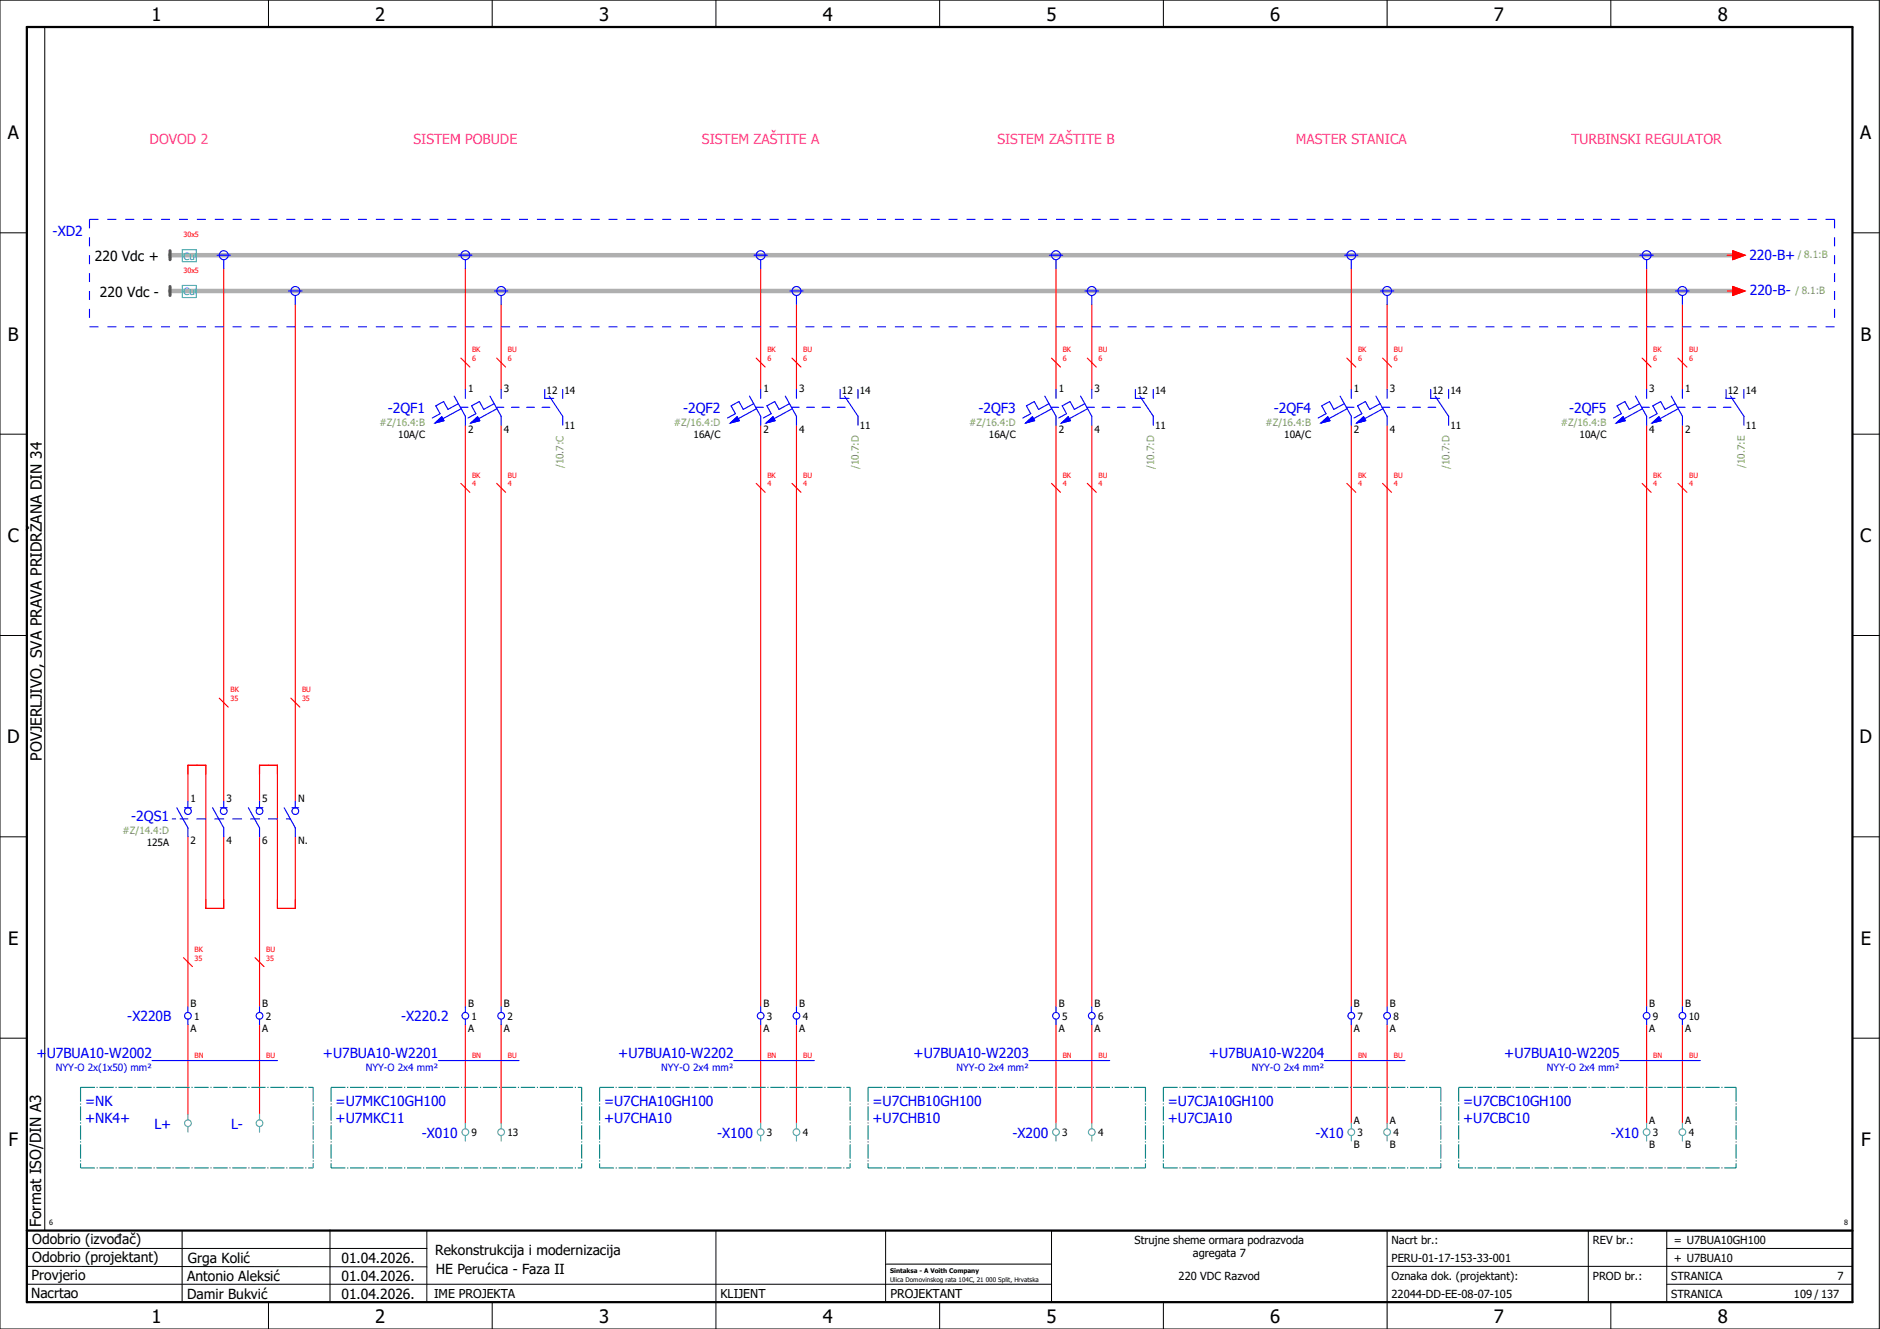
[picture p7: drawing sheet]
<svg xmlns="http://www.w3.org/2000/svg" width="420mm" height="297mm" viewBox="0 0 420 297" stroke-linecap="round" stroke-linejoin="round" font-family="sans-serif">
<g fill="none" stroke="#000" stroke-width=".22">
<path d="M0 0h420v297h-420zM10 6v269M60 0v6M110 0v6M160 0v6M210 0v6M260 0v6M310 0v6M360 0v6M0 52h6M414 52h6M0 97h6"/>
<path d="M414 97h6M0 142h6M414 142h6M414 176.3v87.4M0 187h6M414 187h6M0 232h6M414 232h6M6 279h89.4M40.7 275v16M73.7 274.9v16M95.4 275.1v16"/>
<path d="M160 275v22M197.9 275.1v16M310 275v22M355 275v16M372.5 279h41.5M372.5 275v16M414 275h-179v16M6 283l89.4 .1M6 287h229M60 291v6M110 291v6M197.9 282.5h37.1"/>
<path d="M210 291v6M260 291v6M310 283h104M360 291v6M372.5 287h41.5"/>
</g>
<path d="M6 6h408v285h-408zM6 275h408" fill="none" stroke="#000" stroke-width=".5"/>
<g fill="none" stroke="#f00" stroke-width=".25">
<path d="M386 57h1.3M387.3 56l2.7 1-2.7 1zM50 60v119M66 68v111M104 60v27M112 68v19M170 60v27M178 68v19M236 60v27M244 68v19M302 60v27M310 68v19"/>
<path d="M368 60v27M376 68v19M386 65h1.3M387.3 64l2.7 1-2.7 1zM103 80l2 2M104 95v130M111 80l2 2M112 95v130M169 80l2 2M170 95v130M177 80l2 2M178 95v130"/>
<path d="M235 80l2 2M236 95v130M243 80l2 2M244 95v130M301 80l2 2M302 95v130M309 80l2 2M310 95v130M367 80l2 2M368 95v130M375 80l2 2M376 95v130"/>
<path d="M103 108l2 2M111 108l2 2M169 108l2 2M177 108l2 2M235 108l2 2M243 108l2 2M301 108l2 2M309 108l2 2M367 108l2 2M375 108l2 2M49 156l2 2M65 156l2 2"/>
<path d="M42 179v-8h4v32h4v-16M58 179v-8h4v32h4v-16M42 187v38M58 187v38M41 214l2 2M57 214l2 2M42 229v20M58 229v20M104 229v22M112 229v22M170 229v22M178 229v22"/>
<path d="M236 229v22M244 229v22M302 229v22M310 229v22M368 229v22M376 229v22"/>
</g>
<path d="M38 57h350M38 65h350" fill="none" stroke="#afafaf" stroke-width="1"/>
<path d="M38 56v2M38 64v2" fill="none" stroke="#7f3f3f" stroke-width=".7"/>
<g fill="none" stroke="#00f" stroke-width=".25">
<path d="M48.5 57h3M50 58v2M102.5 57h3M104 58v2M168.5 57h3M170 58v2M234.5 57h3M236 58v2M300.5 57h3M302 58v2M366.5 57h3M368 58v2"/>
<path d="M64.5 65h3M66 66v2M110.5 65h3M112 66v2M176.5 65h3M178 66v2M242.5 65h3M244 66v2M308.5 65h3M310 66v2M374.5 65h3M376 66v2"/>
<path d="M97.2 94.5l1.5-1.4 .5 .9zM101.5 88.5l2.5 4.5v2M102.4 90.2l-2.3 1.3-1-1.8-1.7 1 1 1.8-1.8 .9M102.9 91h1.7M103.1 91.3l-4.1 2.3M104 87v2M105.2 94.5l1.5-1.4 .5 .9zM109.5 88.5l2.5 4.5v2M110.4 90.2l-2.3 1.3-1-1.8-1.7 1 1 1.8-1.8 .9M110.9 91h1.7M111.1 91.3l-4.1 2.3M112 87v2"/>
<path d="M114.3 91h1.7M117.7 91h1.7M121.2 91h1.7M121.7 87v2h2M122.8 88.5l3 4.5v2M125.8 87v2M163.2 94.5l1.5-1.4 .5 .9zM167.5 88.5l2.5 4.5v2M168.4 90.2l-2.3 1.3-1-1.8-1.7 1 1 1.8-1.8 .9M168.9 91h1.7M169.1 91.3l-4.1 2.3M170 87v2"/>
<path d="M171.2 94.5l1.5-1.4 .5 .9zM175.5 88.5l2.5 4.5v2M176.4 90.2l-2.3 1.3-1-1.8-1.7 1 1 1.8-1.8 .9M176.9 91h1.7M177.1 91.3l-4.1 2.3M178 87v2M180.3 91h1.7M183.7 91h1.7M187.2 91h1.7M187.8 87v2h2M188.7 88.5l3.1 4.5v2M191.7 87v2"/>
<path d="M229.2 94.5l1.5-1.4 .5 .9zM233.5 88.5l2.5 4.5v2M234.4 90.2l-2.3 1.3-1-1.8-1.7 1 1 1.8-1.8 .9M234.9 91h1.7M235.1 91.3l-4.1 2.3M236 87v2M237.2 94.5l1.5-1.4 .5 .9zM241.5 88.5l2.5 4.5v2M242.4 90.2l-2.3 1.3-1-1.8-1.7 1 1 1.8-1.8 .9M242.9 91h1.7M243.1 91.3l-4.1 2.3M244 87v2"/>
<path d="M246.3 91h1.7M249.7 91h1.7M253.2 91h1.7M253.7 87v2h2.1M254.7 88.5l3.1 4.5v2M257.8 87v2M295.2 94.5l1.5-1.4 .5 .9zM299.5 88.5l2.5 4.5v2M300.4 90.2l-2.3 1.3-1-1.8-1.7 1 1 1.8-1.8 .9M300.9 91h1.7M301.1 91.3l-4.1 2.3M302 87v2"/>
<path d="M303.2 94.5l1.5-1.4 .5 .9zM307.5 88.5l2.5 4.5v2M308.4 90.2l-2.3 1.3-1-1.8-1.7 1 1 1.8-1.8 .9M308.9 91h1.7M309.1 91.3l-4.1 2.3M310 87v2M312.3 91h1.7M315.7 91h1.7M319.2 91h1.7M319.8 87v2h1.9M320.8 88.5l3 4.5v2M323.8 87v2"/>
<path d="M361.2 94.5l1.5-1.4 .5 .9zM365.5 88.5l2.5 4.5v2M366.4 90.2l-2.3 1.3-1-1.8-1.7 1 1 1.8-1.8 .9M366.9 91h1.7M367.1 91.3l-4.1 2.3M368 87v2M369.2 94.5l1.5-1.4 .5 .9zM373.5 88.5l2.5 4.5v2M374.4 90.2l-2.3 1.3-1-1.8-1.7 1 1 1.8-1.8 .9M374.9 91h1.7M375.1 91.3l-4.1 2.3M376 87v2"/>
<path d="M378.3 91h1.7M381.7 91h1.7M385.2 91h1.7M385.7 87v2h2M386.8 88.5l3 4.5v2M389.7 87v2M42 179v1.5M50 179v1.5M58 179v1.5M66 179v1.5M38.5 183h.8M39.5 180.5l2.5 4.5v2"/>
<path d="M40.2 183h1.8M41.2 180.5h1.5M44 183h2M47.5 180.5l2.5 4.5v2M48 183h2M49.2 180.5h1.5M52 183h2M55.5 180.5l2.5 4.5v2M56 183h2M57.2 180.5h1.5M60 183h2M63.5 180.5l2.5 4.5v2"/>
<path d="M64 183h.9M65.3 180.5h1.5M34 237h28M42 225v1.3M42 227.8v1.2M58 225v1.3M58 227.8v1.2M98 237h18M104 225v1.3M104 227.8v1.2M112 225v1.3M112 227.8v1.2"/>
<path d="M164 237h18M170 225v1.3M170 227.8v1.2M178 225v1.3M178 227.8v1.2M230 237h18M236 225v1.3M236 227.8v1.2M244 225v1.3M244 227.8v1.2M296 237h18M302 225v1.3"/>
<path d="M302 227.8v1.2M310 225v1.3M310 227.8v1.2M362 237h18M368 225v1.3M368 227.8v1.2M376 225v1.3M376 227.8v1.2"/>
<circle cx="50" cy="57" r="1"/>
<circle cx="104" cy="57" r="1"/>
<circle cx="170" cy="57" r="1"/>
<circle cx="236" cy="57" r="1"/>
<circle cx="302" cy="57" r="1"/>
<circle cx="368" cy="57" r="1"/>
<circle cx="66" cy="65" r="1"/>
<circle cx="112" cy="65" r="1"/>
<circle cx="178" cy="65" r="1"/>
<circle cx="244" cy="65" r="1"/>
<circle cx="310" cy="65" r="1"/>
<circle cx="376" cy="65" r="1"/>
<circle cx="42" cy="181.3" r=".75"/>
<circle cx="50" cy="181.3" r=".75"/>
<circle cx="58" cy="181.3" r=".75"/>
<circle cx="66" cy="181.3" r=".75"/>
<circle cx="42" cy="227" r=".75"/>
<circle cx="58" cy="227" r=".75"/>
<circle cx="104" cy="227" r=".75"/>
<circle cx="112" cy="227" r=".75"/>
<circle cx="170" cy="227" r=".75"/>
<circle cx="178" cy="227" r=".75"/>
<circle cx="236" cy="227" r=".75"/>
<circle cx="244" cy="227" r=".75"/>
<circle cx="302" cy="227" r=".75"/>
<circle cx="310" cy="227" r=".75"/>
<circle cx="368" cy="227" r=".75"/>
<circle cx="376" cy="227" r=".75"/>
</g>
<g fill="#00f" stroke="#00f" stroke-width=".22">
<path d="M105.2 94.5l1.5-1.4 .5 .9z"/>
<path d="M97.2 94.5l1.5-1.4 .5 .9z"/>
<path d="M171.2 94.5l1.5-1.4 .5 .9z"/>
<path d="M163.2 94.5l1.5-1.4 .5 .9z"/>
<path d="M237.2 94.5l1.5-1.4 .5 .9z"/>
<path d="M229.2 94.5l1.5-1.4 .5 .9z"/>
<path d="M303.2 94.5l1.5-1.4 .5 .9z"/>
<path d="M295.2 94.5l1.5-1.4 .5 .9z"/>
<path d="M369.2 94.5l1.5-1.4 .5 .9z"/>
<path d="M361.2 94.5l1.5-1.4 .5 .9z"/>
</g>
<g fill="none" stroke="#007f7f" stroke-width=".25" stroke-dasharray="3.2 .4 .3 .4" stroke-linecap="butt">
<path d="M18 243h52M18 243v18M70 243v18M74 243h56M74 243v18M130 243v18M134 243h56M134 243v18M190 243v18M194 243h62M194 243v18M256 243v18"/>
<path d="M260 243h62M260 243v18M322 243v18M326 243h62M326 243v18M388 243v18M18 261h52M74 261h56M134 261h56M194 261h62M260 261h62M326 261h62"/>
</g>
<g fill="none" stroke="#52a5a5" stroke-width=".25">
<path d="M42 249v1.3M42 251.8v1.2M58 249v1.3M58 251.8v1.2M104 251v1.3M104 253.8v1.2M112 251v1.3M112 253.8v1.2M170 251v1.3M170 253.8v1.2M178 251v1.3M178 253.8v1.2"/>
<path d="M236 251v1.3M236 253.8v1.2M244 251v1.3M244 253.8v1.2M302 251v1.3M302 253.8v1.2M310 251v1.3M310 253.8v1.2M368 251v1.3M368 253.8v1.2M376 251v1.3M376 253.8v1.2"/>
<circle cx="42" cy="251" r=".75"/>
<circle cx="58" cy="251" r=".75"/>
<circle cx="104" cy="253" r=".75"/>
<circle cx="112" cy="253" r=".75"/>
<circle cx="170" cy="253" r=".75"/>
<circle cx="178" cy="253" r=".75"/>
<circle cx="236" cy="253" r=".75"/>
<circle cx="244" cy="253" r=".75"/>
<circle cx="302" cy="253" r=".75"/>
<circle cx="310" cy="253" r=".75"/>
<circle cx="368" cy="253" r=".75"/>
<circle cx="376" cy="253" r=".75"/>
</g>
<path d="M20 49h390M20 49v24M410 49v24M20 73h390" fill="none" stroke="#00f" stroke-width=".25" stroke-dasharray="2 2" stroke-linecap="butt"/>
<path d="M40.8 55.8h3v2.7h-3zM40.8 63.8h3v2.7h-3z" fill="none" stroke="#00bfff" stroke-width=".25"/>
<g fill="#f00" stroke="#f00" stroke-width=".22">
<path d="M387.3 56l2.7 1-2.7 1z"/>
<path d="M387.3 64l2.7 1-2.7 1z"/>
</g>
<g font-size="4.1">
<text x="33.9" y="4.7">1</text>
<text x="83.9" y="4.7">2</text>
<text x="133.9" y="4.7">3</text>
<text x="183.9" y="4.7">4</text>
<text x="233.9" y="4.7">5</text>
<text x="283.9" y="4.7">6</text>
<text x="333.9" y="4.7">7</text>
<text x="383.9" y="4.7">8</text>
<text x="1.8" y="31.2">A</text>
<text x="415.8" y="31.2">A</text>
<text x="1.8" y="76.2">B</text>
<text x="415.8" y="76.2">B</text>
<text x="1.8" y="121.2">C</text>
<text x="415.8" y="121.2">C</text>
<text x="1.6" y="166.2">D</text>
<text x="415.6" y="166.2">D</text>
<text x="1.8" y="211.2">E</text>
<text x="415.8" y="211.2">E</text>
<text x="1.9" y="256.2">F</text>
<text x="415.9" y="256.2">F</text>
<text x="33.9" y="295.7">1</text>
<text x="83.9" y="295.7">2</text>
<text x="133.9" y="295.7">3</text>
<text x="183.9" y="295.7">4</text>
<text x="233.9" y="295.7">5</text>
<text x="283.9" y="295.7">6</text>
<text x="333.9" y="295.7">7</text>
<text x="383.9" y="295.7">8</text>
</g>
<g font-size="3.4">
<text x="9.4" y="170" transform="rotate(-90 9.4 170)">POVJERLJIVO, SVA PRAVA PRIDRŽANA DIN 34</text>
<text x="9.2" y="274.3" transform="rotate(-90 9.2 274.3)">Format ISO/DIN A3</text>
</g>
<g font-size="3.1" fill="#f0f">
<text x="33.4" y="32.1">DOVOD 2</text>
<text x="92.4" y="32.1">SISTEM POBUDE</text>
<text x="156.9" y="32.1">SISTEM ZAŠTITE A</text>
<text x="222.9" y="32.1">SISTEM ZAŠTITE B</text>
<text x="289.6" y="32.1">MASTER STANICA</text>
<text x="351.2" y="32.1">TURBINSKI REGULATOR</text>
</g>
<g font-size="3.1" fill="#00f">
<text x="11.8" y="52.6">-XD2</text>
<text x="391" y="58.1">220-B+</text>
<text x="391.1" y="66">220-B-</text>
<text x="86.7" y="92.3">-2QF1</text>
<text x="152.7" y="92.3">-2QF2</text>
<text x="218.7" y="92.3">-2QF3</text>
<text x="284.7" y="92.3">-2QF4</text>
<text x="350.7" y="92.3">-2QF5</text>
<text x="29.3" y="183.5">-2QS1</text>
<text x="28.5" y="228.3">-X220B</text>
<text x="89.6" y="228.3">-X220.2</text>
<text x="8.2" y="236.4">+U7BUA10-W2002</text>
<text x="72.2" y="236.4">+U7BUA10-W2201</text>
<text x="138.2" y="236.4">+U7BUA10-W2202</text>
<text x="204.2" y="236.4">+U7BUA10-W2203</text>
<text x="270.2" y="236.4">+U7BUA10-W2204</text>
<text x="336.2" y="236.4">+U7BUA10-W2205</text>
<text x="19" y="247.1">=NK</text>
<text x="19" y="250.9">+NK4+</text>
<text x="75" y="247.1">=U7MKC10GH100</text>
<text x="75" y="250.9">+U7MKC11</text>
<text x="135" y="247.1">=U7CHA10GH100</text>
<text x="135" y="250.9">+U7CHA10</text>
<text x="195" y="247.1">=U7CHB10GH100</text>
<text x="195" y="250.9">+U7CHB10</text>
<text x="261" y="247.1">=U7CJA10GH100</text>
<text x="261" y="250.9">+U7CJA10</text>
<text x="327" y="247.1">=U7CBC10GH100</text>
<text x="327" y="250.9">+U7CBC10</text>
<text x="34.5" y="252.3">L+</text>
<text x="51.6" y="252.3">L-</text>
<text x="94.3" y="254.3">-X010</text>
<text x="160.3" y="254.3">-X100</text>
<text x="226.3" y="254.3">-X200</text>
<text x="294" y="254.3">-X10</text>
<text x="360" y="254.3">-X10</text>
</g>
<g font-size="3.1">
<text x="21.2" y="58.3">220 Vdc +</text>
<text x="22.3" y="66.3">220 Vdc -</text>
<text x="7.2" y="278.1">Odobrio (izvođač)</text>
<text x="97.2" y="280.5">Rekonstrukcija i modernizacija</text>
<text x="7.1" y="286.1">Provjerio</text>
<text x="7.2" y="282.1">Odobrio (projektant)</text>
<text x="41.8" y="286.2">Antonio Aleksić</text>
<text x="42" y="282.3">Grga Kolić</text>
<text x="76.3" y="282.3">01.04.2026.</text>
<text x="76.3" y="286.3">01.04.2026.</text>
<text x="97.4" y="284.8">HE Perućica - Faza II</text>
<text x="6.9" y="290">Nacrtao</text>
<text x="41.8" y="290.3">Damir Bukvić</text>
<text x="76.3" y="290.3">01.04.2026.</text>
</g>
<g font-size="2.7">
<text x="97" y="290.1">IME PROJEKTA</text>
<text x="161" y="290.1">KLIJENT</text>
<text x="199" y="290.1">PROJEKTANT</text>
</g>
<g font-size="2.5">
<text x="253.5" y="278">Strujne sheme ormara podrazvoda</text>
<text x="266.6" y="281">agregata 7</text>
<text x="311" y="278">Nacrt br.:</text>
<text x="356" y="278">REV br.:</text>
<text x="374.1" y="278">= U7BUA10GH100</text>
<text x="263.4" y="286">220 VDC Razvod</text>
<text x="311" y="286">Oznaka dok. (projektant):</text>
<text x="311" y="282">PERU-01-17-153-33-001</text>
<text x="356" y="286">PROD br.:</text>
<text x="373.5" y="286">STRANICA</text>
<text x="374.1" y="282.1">+ U7BUA10</text>
<text x="410.6" y="286">7</text>
<text x="311" y="290">22044-DD-EE-08-07-105</text>
<text x="373.5" y="290">STRANICA</text>
<text x="400.9" y="290">109 / 137</text>
</g>
<g font-size="2.2" fill="#00bfff">
<text x="41" y="58">Cu</text>
<text x="41" y="66">Cu</text>
</g>
<g font-size="2.2" fill="#7ca552">
<text x="401.8" y="57.7">/ 8.1:B</text>
<text x="401.3" y="65.7">/ 8.1:B</text>
<text x="84.8" y="95.2">#Z/16.4:B</text>
<text x="150.6" y="95.2">#Z/16.4:D</text>
<text x="216.6" y="95.2">#Z/16.4:D</text>
<text x="282.8" y="95.2">#Z/16.4:B</text>
<text x="348.8" y="95.2">#Z/16.4:B</text>
<text x="125.9" y="104.7" transform="rotate(-90 125.9 104.7)">/10.7:C</text>
<text x="191.9" y="104.8" transform="rotate(-90 191.9 104.8)">/10.7:D</text>
<text x="257.9" y="104.8" transform="rotate(-90 257.9 104.8)">/10.7:D</text>
<text x="323.9" y="104.8" transform="rotate(-90 323.9 104.8)">/10.7:D</text>
<text x="389.9" y="104.6" transform="rotate(-90 389.9 104.6)">/10.7:E</text>
<text x="27.4" y="186.4">#Z/14.4:D</text>
</g>
<g font-size="2.2">
<text x="104.6" y="87.6">1</text>
<text x="112.6" y="87.6">3</text>
<text x="122.2" y="88">12</text>
<text x="126.2" y="88">14</text>
<text x="170.6" y="87.6">1</text>
<text x="178.6" y="87.6">3</text>
<text x="188.2" y="88">12</text>
<text x="192.1" y="88">14</text>
<text x="236.6" y="87.6">1</text>
<text x="244.6" y="87.6">3</text>
<text x="254.1" y="88">12</text>
<text x="258.2" y="88">14</text>
<text x="302.6" y="87.6">1</text>
<text x="310.6" y="87.6">3</text>
<text x="320.2" y="88">12</text>
<text x="324.1" y="88">14</text>
<text x="368.6" y="87.6">3</text>
<text x="376.6" y="87.6">1</text>
<text x="386.2" y="88">12</text>
<text x="390.2" y="88">14</text>
<text x="126.2" y="95.9">11</text>
<text x="192.1" y="95.9">11</text>
<text x="258.2" y="95.9">11</text>
<text x="324.1" y="95.9">11</text>
<text x="390.2" y="95.9">11</text>
<text x="89" y="97.9">10A/C</text>
<text x="104.6" y="96.8">2</text>
<text x="112.6" y="96.8">4</text>
<text x="155" y="97.9">16A/C</text>
<text x="170.6" y="96.8">2</text>
<text x="178.6" y="96.8">4</text>
<text x="221" y="97.9">16A/C</text>
<text x="236.6" y="96.8">2</text>
<text x="244.6" y="96.8">4</text>
<text x="287" y="97.9">10A/C</text>
<text x="302.6" y="96.8">2</text>
<text x="310.6" y="96.8">4</text>
<text x="353" y="97.9">10A/C</text>
<text x="368.6" y="96.8">4</text>
<text x="376.6" y="96.8">2</text>
<text x="42.6" y="179.2">1</text>
<text x="50.6" y="179.2">3</text>
<text x="58.6" y="179.2">5</text>
<text x="66.6" y="179.2">N</text>
<text x="32.8" y="189.1">125A</text>
<text x="42.6" y="188.7">2</text>
<text x="50.6" y="188.7">4</text>
<text x="58.6" y="188.7">6</text>
<text x="66.6" y="188.7">N.</text>
<text x="42.6" y="225.2">B</text>
<text x="43.4" y="227.9">1</text>
<text x="58.6" y="225.2">B</text>
<text x="59.4" y="227.9">2</text>
<text x="104.6" y="225.2">B</text>
<text x="105.4" y="227.9">1</text>
<text x="112.6" y="225.2">B</text>
<text x="113.4" y="227.9">2</text>
<text x="170.6" y="225.2">B</text>
<text x="171.4" y="227.9">3</text>
<text x="178.6" y="225.2">B</text>
<text x="179.4" y="227.9">4</text>
<text x="236.6" y="225.2">B</text>
<text x="237.4" y="227.9">5</text>
<text x="244.6" y="225.2">B</text>
<text x="245.4" y="227.9">6</text>
<text x="302.6" y="225.2">B</text>
<text x="303.4" y="227.9">7</text>
<text x="310.6" y="225.2">B</text>
<text x="311.4" y="227.9">8</text>
<text x="368.6" y="225.2">B</text>
<text x="369.4" y="227.9">9</text>
<text x="376.6" y="225.2">B</text>
<text x="377.4" y="227.9">10</text>
<text x="42.6" y="230.7">A</text>
<text x="58.6" y="230.7">A</text>
<text x="104.6" y="230.7">A</text>
<text x="112.6" y="230.7">A</text>
<text x="170.6" y="230.7">A</text>
<text x="178.6" y="230.7">A</text>
<text x="236.6" y="230.7">A</text>
<text x="244.6" y="230.7">A</text>
<text x="302.6" y="230.7">A</text>
<text x="310.6" y="230.7">A</text>
<text x="368.6" y="230.7">A</text>
<text x="376.6" y="230.7">A</text>
<text x="302.6" y="251.2">A</text>
<text x="310.6" y="251.2">A</text>
<text x="368.6" y="251.2">A</text>
<text x="376.6" y="251.2">A</text>
<text x="105.4" y="253.9">9</text>
<text x="113.4" y="253.9">13</text>
<text x="171.4" y="253.9">3</text>
<text x="179.4" y="253.9">4</text>
<text x="237.4" y="253.9">3</text>
<text x="245.4" y="253.9">4</text>
<text x="302.6" y="256.7">B</text>
<text x="303.4" y="253.9">3</text>
<text x="310.6" y="256.7">B</text>
<text x="311.4" y="253.9">4</text>
<text x="368.6" y="256.7">B</text>
<text x="369.4" y="253.9">3</text>
<text x="376.6" y="256.7">B</text>
<text x="377.4" y="253.9">4</text>
</g>
<g font-size="2.2" fill="#00f">
<text x="12.5" y="239.3">NYY-O 2x(1x50) mm²</text>
<text x="81.7" y="239.3">NYY-O 2x4 mm²</text>
<text x="147.7" y="239.3">NYY-O 2x4 mm²</text>
<text x="213.7" y="239.3">NYY-O 2x4 mm²</text>
<text x="279.7" y="239.3">NYY-O 2x4 mm²</text>
<text x="345.7" y="239.3">NYY-O 2x4 mm²</text>
</g>
<g font-size="1.6" fill="#f00">
<text x="41" y="53.1">30x5</text>
<text x="41" y="61.1">30x5</text>
<text x="105.5" y="80.7">6</text>
<text x="105.5" y="78.8">BK</text>
<text x="113.5" y="80.7">6</text>
<text x="113.5" y="78.8">BU</text>
<text x="171.5" y="80.7">6</text>
<text x="171.5" y="78.8">BK</text>
<text x="179.5" y="80.7">6</text>
<text x="179.5" y="78.8">BU</text>
<text x="237.5" y="80.7">6</text>
<text x="237.5" y="78.8">BK</text>
<text x="245.5" y="80.7">6</text>
<text x="245.5" y="78.8">BU</text>
<text x="303.5" y="80.7">6</text>
<text x="303.5" y="78.8">BK</text>
<text x="311.5" y="80.7">6</text>
<text x="311.5" y="78.8">BU</text>
<text x="369.5" y="80.7">6</text>
<text x="369.5" y="78.8">BK</text>
<text x="377.5" y="80.7">6</text>
<text x="377.5" y="78.8">BU</text>
<text x="105.5" y="106.8">BK</text>
<text x="113.5" y="106.8">BU</text>
<text x="171.5" y="106.8">BK</text>
<text x="179.5" y="106.8">BU</text>
<text x="237.5" y="106.8">BK</text>
<text x="245.5" y="106.8">BU</text>
<text x="303.5" y="106.8">BK</text>
<text x="311.5" y="106.8">BU</text>
<text x="369.5" y="106.8">BK</text>
<text x="377.5" y="106.8">BU</text>
<text x="105.5" y="108.7">4</text>
<text x="113.5" y="108.7">4</text>
<text x="171.5" y="108.7">4</text>
<text x="179.5" y="108.7">4</text>
<text x="237.5" y="108.7">4</text>
<text x="245.5" y="108.7">4</text>
<text x="303.5" y="108.7">4</text>
<text x="311.5" y="108.7">4</text>
<text x="369.5" y="108.7">4</text>
<text x="377.5" y="108.7">4</text>
<text x="51.5" y="154.8">BK</text>
<text x="67.5" y="154.8">BU</text>
<text x="51.5" y="156.7">35</text>
<text x="67.5" y="156.7">35</text>
<text x="43.5" y="214.7">35</text>
<text x="43.5" y="212.8">BK</text>
<text x="59.5" y="214.7">35</text>
<text x="59.5" y="212.8">BU</text>
<text x="43.5" y="236.5">BN</text>
<text x="59.5" y="236.5">BU</text>
<text x="105.5" y="236.5">BN</text>
<text x="113.5" y="236.5">BU</text>
<text x="171.5" y="236.5">BN</text>
<text x="179.5" y="236.5">BU</text>
<text x="237.5" y="236.5">BN</text>
<text x="245.5" y="236.5">BU</text>
<text x="303.5" y="236.5">BN</text>
<text x="311.5" y="236.5">BU</text>
<text x="369.5" y="236.5">BN</text>
<text x="377.5" y="236.5">BU</text>
</g>
<g font-size="1.6">
<text x="11" y="273.7">6</text>
<text x="412.1" y="273.7">8</text>
</g>
<g font-size="1.4">
<text x="198.9" y="284.4">Sintaksa - A Voith Company</text>
<text x="198.9" y="286.4">Ulica Domovinskog rata 104C, 21 000 Split, Hrvatska</text>
</g>
</svg>
